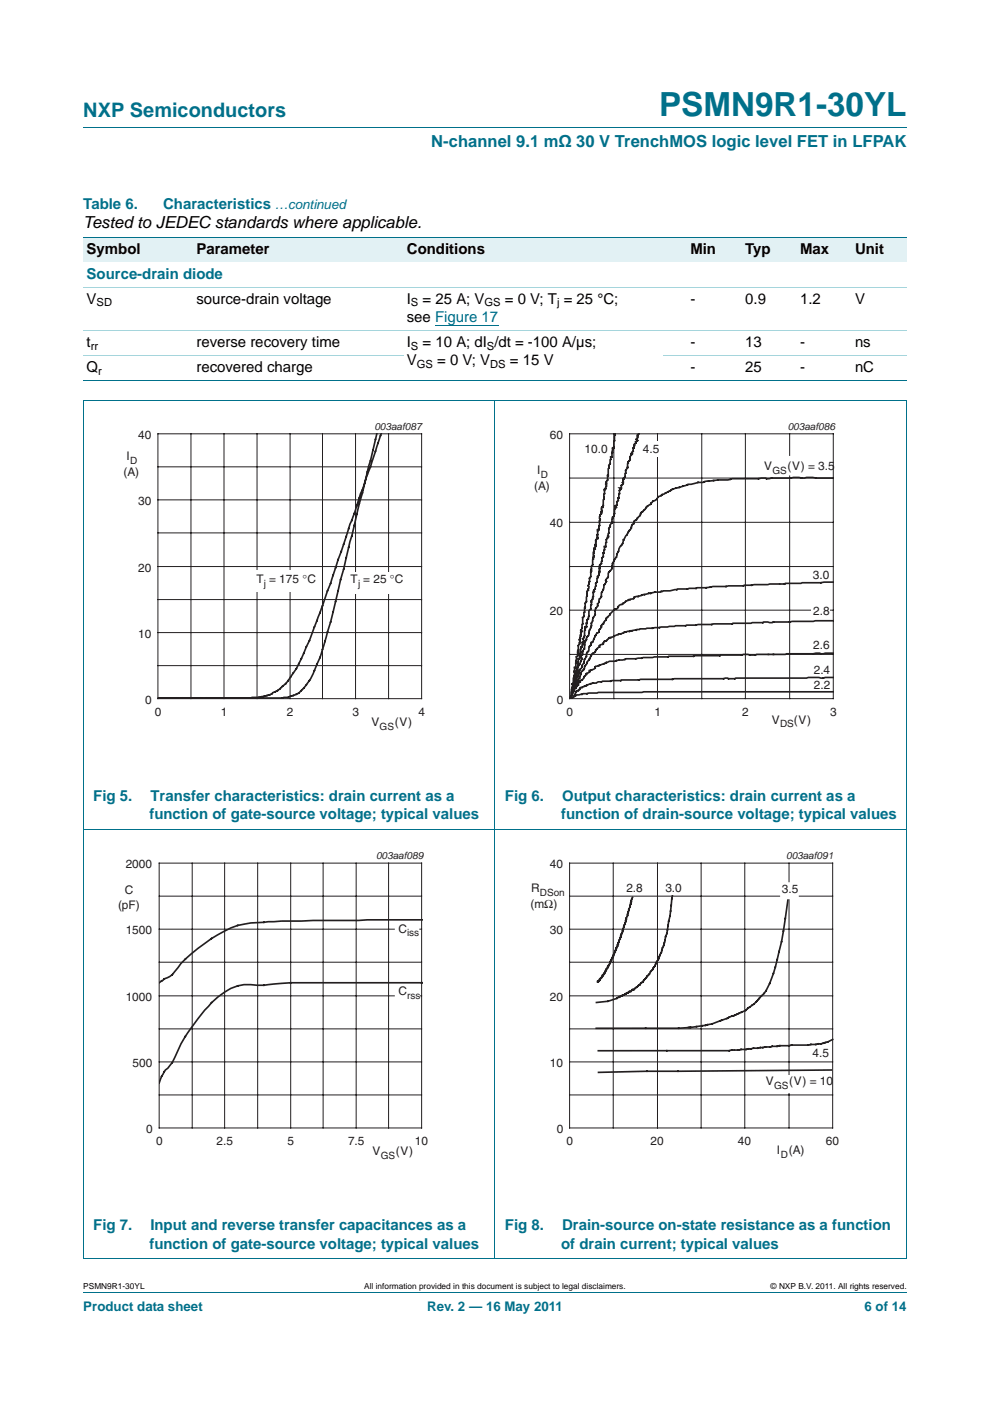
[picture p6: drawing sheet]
<svg xmlns="http://www.w3.org/2000/svg" width="210mm" height="297mm" viewBox="0 0 210 297" stroke-linecap="round" stroke-linejoin="round" font-family="sans-serif">
<path d="M17.7 27h174.6M17.7 273.9h174.6" fill="none" stroke="#00708a" stroke-width=".21"/>
<path d="M92.3 69h13.4" fill="none" stroke="#00f" stroke-width=".21"/>
<g fill="#e2f1f4">
<path d="M17.7 50.3h23.3v5.3h-23.3z"/>
<path d="M41 50.3h44.6v5.3h-44.6z"/>
<path d="M85.6 50.3h55.1v5.3h-55.1z"/>
<path d="M140.7 50.3h16.7v5.3h-16.7z"/>
<path d="M157.4 50.3h11.6v5.3h-11.6z"/>
<path d="M169 50.3h11.7v5.3h-11.7z"/>
<path d="M180.7 50.3h11.6v5.3h-11.6z"/>
</g>
<path d="M17.7 50.3h174.6M17.6 84.8h174.7M17.7 80.6h174.6M17.7 84.9v181.9M105 84.8v182.1M192.3 84.9v181.9M17.6 175.9h174.7M17.6 266.9h174.7" fill="none" stroke="#00708a" stroke-width=".21"/>
<path d="M17.7 60.9h174.6M17.7 70h174.6M17.7 75.3h67.9M140.7 75.3h51.6" fill="none" stroke="#a5d5dc" stroke-width=".21"/>
<g fill="none" stroke="#231f20" stroke-width=".21">
<path d="M33.5 99h55.9M33.5 92h55.9v56.1h-55.9zM40.5 92v56.1M47.5 92v56.1M54.5 92v56.1M61.5 92v56.1M68.4 92v56.1M75.4 92v56.1M82.4 92v56.1M33.5 113h55.9M33.5 106h55.9M33.5 127.1h55.9"/>
<path d="M33.5 134.1h55.9M33.5 120.1h55.9M33.5 141.1h55.9"/>
</g>
<path d="M79.9 91.9l-7.9 32.2a129.6 129.6 0 0 1-3.6 13.6 28.4 28.4 0 0 1-3.2 7.1 5.9 5.9 0 0 1-3.8 2.9 11.9 11.9 0 0 1-4.2 .3h-23.6h4l.3 .1 .8-.1h3.9l.3 .1 .9-.1h3.8a42.6 42.6 0 0 0 8.5-.4 9.6 9.6 0 0 0 5-3.3 23.8 23.8 0 0 0 3.9-7.1l.6-1.4 4.5-12.1 4.1-12.6 .9-2.2 1.4-4.2 2.1-5.7 2.3-7.1" fill="none" stroke="#231f20" stroke-width=".35"/>
<g fill="#fff">
<path d="M74 121.4h11.6v4.5h-11.6z"/>
<path d="M54 121h13.1v4.5h-13.1z"/>
</g>
<path d="M20.4 89.1h81.9v66.3h-81.9z" fill="none" stroke="#fff" stroke-width=".21"/>
<path d="M120.8 92h55.9v56.1h-55.9zM130.2 92v56.1M139.5 92v56.1M148.8 92v56.1M158.1 92v56.1M167.5 92v56.1M120.8 101.4h55.9M120.8 110.7h55.9M120.8 138.7h55.9M120.8 120.1h55.9M120.8 129.4h55.9" fill="none" stroke="#231f20" stroke-width=".21"/>
<g fill="none" stroke="#231f20" stroke-width=".35">
<path d="M130.5 91.9l-.2 1.5-.1 .2v1.2l-.3 .2h.3l-.3 .4v.5h-.1v1h-.3l-.1 .8a.98 .98 0 0 1-.3 1l-.2 2.4a.98 .98 0 0 1-.3 1.1l-.1 .3 .1 .6-.4 .6 .3-.1-.3 .4-.1 1.6M135 93.2h.1M135 93.2l.2 .2-.1 .2a1.63 1.63 0 0 0-.7 1.4h-.1v.7l-.4 .5 .1 .1-.4 .6v.5a2.89 2.89 0 0 0-.5 1.8v-.1l-.4 .7-.1 .8a.71 .71 0 0 1-.4 .9l.1 .1-.2 1.1a.59 .59 0 0 0-.3 .8h-.4l.3 .2-.3 .3-.1 1.6h-.2v.5l-.2 .3v.6l-.4 .3 .2 .3h-.2l-.2 .4v.9l-.1 .5-.3 .3-.1 1.2v-.2l-.1 .2a3.8 3.8 0 0 0-.6 2.1l-.2 .6v.3h.1l-.4 .5-.1 1.5h-.3l-.2 2.1-.3 .3v.6l-.3 .7a.66 .66 0 0 0-.1 .9l-.3 .7 .2 .1-.2 .7-.4 .6v.8l-.2 .3-.2 1.2-.4 .5 .2 .1-.2 .2v.8l-.4 1.1M135.5 91.9l-.3 .3 .2 .2-.4 .8M125.8 118.1l-.1 1.6-.3 .4-.1 .8 .1 .1-.1 1.2a.98 .98 0 0 0-.3 1.1l-.2 .8a1.04 1.04 0 0 1-.3 1.3v.7M126.6 114.2h.1M126.6 114.2l-.2 .4-.2 1.8-.2-.1v.6l-.2 .2 .2 1-.2 .2M127.6 108.5v.4l-.4 .6 .1 .8-.1 .2-.2 1.6-.2 .2h.2l-.2 .3v.8h-.2l.2 .6-.2 .2M127.7 107.6h.1M127.7 107.6l-.1 .1 .1 .5-.1 .4M128.1 105.5l-.1 1.7-.3 .4M176.9 101.4l-8.6-.2-.5 .2-8 .1a22.6 22.6 0 0 0-5.9 .3l-4.1 .2a2.34 2.34 0 0 1-1.8 .3l-1.4 .4a15 15 0 0 0-6.4 2.4l-.6 .2-.3 .5-.8 .4-.5 .7-.7 .4-1.3 1.3-.2 .7-.8 .9a.71 .71 0 0 0-.6 .8l-.2 .1-.4 1.1-1.5 2.2h-.1l-.1 .8-.8 1.2v.4l-.4 .7-.2 .6a4.7 4.7 0 0 0-1 2.7l-.4 .4a.98 .98 0 0 0-.3 1l-.5 .8 .1 .3-.1 .3a.94 .94 0 0 0-.4 1l-.1 .4a1.46 1.46 0 0 0-.4 1.5l-.4 .5-.4 1.4a1.86 1.86 0 0 0-.6 1.9l-.8 1.8v.6l-.4 .9-.1 .9a6 6 0 0 0-.9 3.1l-.4 .5v.6l-.4 .4v.3l.3 .3-1 2a3.1 3.1 0 0 1-.6 2.5v.8l-.6 1.4"/>
<path d="M124.5 125.9l-.1 1.6-.3 .4-.2 2.8-.3 .3v1.3l-.1 .2a.98 .98 0 0 1-.3 1.1l.3 .3-.3 .2-.1 .6 .1 .2-.3 .7 .2 .4-.4 .9v.9l-.2 .2 .2 .5-.2 .5-.2 .3-.2 2.2h-.2v.7l-.2 .1 .2 .1v.7a2.34 2.34 0 0 0-.3 1.7l-.3 .3M125.4 127.5l-.1 1.6-.1 .1a1.65 1.65 0 0 0-.3 1.5l-.1 .5-.3 .3-.1 1.3-.3 .1h.3a2.11 2.11 0 0 0-.4 1.9l-.4 .6 .3 .6-.4 .2 .1 .2-.1 .8h-.3l-.1 .5 .1 .4-.1 .3 .1 .1-.3 .6v.6h-.2l-.2 1.8-.2 .2-.2 2.1-.4 .1 .2 .7-.3 .4v.8l-.3 .2M176.9 138.5l-16.2 .2a4.1 4.1 0 0 1-2.5 0l-.9 .2h-4.4l-.2 .1-10.9 .1-.1 .2h-2.9l-4.8 .4a3.2 3.2 0 0 0-1.9 .2l-2.8 .3-2.9 1.1-.3 .5-1.1 .4v.2l-.5 .3-.6 .8a.86 .86 0 0 1-.8 .8v.3l-.3 .1-.1 .5-.8 .9-.6 1.1M176.9 131.6l-12.9 .3-.2 .1-1.7-.1-.3 .1h-2.2l-.3 .1-11.3 .3-2.6 .3h-2.1l-1.7 .2-5.8 .4-.2 .2a22.2 22.2 0 0 0-5.4 1.3l-.3 .2a1.39 1.39 0 0 0-1.3 .8l-.4 .2-.4 .6-.6 .3v.3l-.8 .6-.2 .4a2.46 2.46 0 0 0-1.3 1.7l-.9 1.4-.1 .6-.6 .5-.4 1.4-.4 .5v.3l-.5 .5-.1 .7M176.9 123.4l-10.1 .3a3.1 3.1 0 0 1-2 .1l-4.9 .2-2.1 .1-.1 .1-6.5 .1-1.4 .3-6 .3-1.7 .4h-1.5l-.6 .2h-1.1l-1.3 .3-3 .8-.3 .4a3.7 3.7 0 0 0-2.4 1.2l-.5 .1-.4 .7a3.3 3.3 0 0 0-1.9 1.6l-.5 .5-.6 1.2-.3 .1-.7 1.6a3.6 3.6 0 0 0-1.3 2.1 .51 .51 0 0 0-.4 .7l-.3 .2-.1 .8-.5 .8a1.22 1.22 0 0 1-.4 1.2 1.54 1.54 0 0 1-.5 1.3v.3l-.6 .9v.4l-.4 .7-.4 1.3v.5l-.2 .6M120.8 148.1h.4M120.8 148.1h.1M121.3 147.2l-.4 .9M121.3 147.2l-.1 .9M121.3 147.2l-.4 .8v.1h.3M121.3 146.4l-.1 .9-.3 .8h-.1M121.3 145.1h.1"/>
<path d="M121.3 145.1l.3 .3-.3 .6M121.3 146l-.1 .1v1.2l-.3 .8h-.1h.1M121.3 146v.4M121.9 145.8l-.6 1.4M121.9 145.8l-.3 .3-.3 1.1M176.9 146.7h-40.4l-.4 .1h-2.5a72.1 72.1 0 0 0-9.9 .3l-.5 .1a2.98 2.98 0 0 0-2 .9M176.9 143.6h-1.9l-.4 .2-.9-.2h-2.2l-.4 .2h-14.7a3.3 3.3 0 0 1-2.1 0l-.8 .1-17.6 .1-.4 .2h-3.6l-.2 .1a25.6 25.6 0 0 0-6.8 .8l-1.7 .7-.3 .3a3.7 3.7 0 0 0-1.4 1.8l-.3 .2"/>
</g>
<path d="M161.4 96.3v.4h14.9v4.1h-14.9z" fill-rule="evenodd" fill="#fff"/>
<g fill="#fff">
<path d="M172.1 127h3.9v4h-3.9z"/>
<path d="M135.8 93.6h4v3.3h-4z"/>
<path d="M121.5 92.2h5.4v4h-5.4z"/>
</g>
<path d="M107.7 89.1h81.9v66.3h-81.9z" fill="none" stroke="#fff" stroke-width=".21"/>
<g fill="none" stroke="#231f20" stroke-width=".21">
<path d="M33.8 190h55.6M33.8 183h55.6v56.1h-55.6zM33.8 197h55.6M40.8 183v56.1M47.6 183v56.1M54.7 183v56.1M61.7 183v56.1M68.5 183v56.1M75.5 183v56.1M82.4 183v56.1M33.8 218.1h55.6M33.8 204h55.6"/>
<path d="M33.8 211.1h55.6M33.8 232.1h55.6M33.8 225.1h55.6"/>
</g>
<path d="M89.6 195l-23.2 .2-6.7 .1-3.7 .2a17.2 17.2 0 0 0-11.1 3.5 27.6 27.6 0 0 0-8.4 7.6l-1.7 1-1 .8M89.6 208.4h-27.9l-3.6 .2a14.3 14.3 0 0 1-4.9 .2 9.2 9.2 0 0 0-7 2.6 40.4 40.4 0 0 0-9.7 13.9l-1.7 2-.5 .9-.5 1.4" fill="none" stroke="#231f20" stroke-width=".35"/>
<g fill="#fff">
<path d="M83.7 195.4h5.2v4.5h-5.2z" fill-rule="evenodd"/>
<path d="M83.7 209.1h5.4v4.5h-5.4z" fill-rule="evenodd"/>
</g>
<path d="M20.4 180.1h81.9v66.3h-81.9z" fill="none" stroke="#fff" stroke-width=".21"/>
<g fill="none" stroke="#231f20" stroke-width=".21">
<path d="M120.8 190h55.8M120.8 183h55.8v56.1h-55.8zM120.8 197h55.8M130.1 183v56.1M139.5 183v56.1M148.7 183v56.1M158 183v56.1M167.4 183v56.1M120.8 218.1h55.8M120.8 204h55.8M120.8 211.1h55.8M120.8 232.1h55.8"/>
<path d="M120.8 225.1h55.8"/>
</g>
<path d="M134.2 190.3l-1.6 5.6-.3 .4-.6 2.4-1.2 3.2-1.1 2.1v.3l-.8 1.2-.4 .9-1.4 1.8M142.8 189.1l-.4 2.9a39.4 39.4 0 0 1-1.9 9l-.3 1a20.5 20.5 0 0 1-4.4 6.8l-2 1.4h-.3l-2.6 1.5-1.9 .6-2.5 .2M167.2 190.4a78.7 78.7 0 0 1-3.9 18.1 8 8 0 0 1-2.4 3.4l-1 1-.9 .6a5.4 5.4 0 0 1-2.6 1.5l-1.2 .4M146 217.8h.4M146.4 217.8l-2.4 .2h-17.5M154.4 215.9a26.7 26.7 0 0 1-8 1.9M155.3 215.4l-1.1 .5M176.3 226.9l-39.1 .2-10.3 .3M176.6 220.4a8.6 8.6 0 0 1-4.6 1l-.5 .2-6.1 .1-6.6 .7a114.9 114.9 0 0 1-13.8 .4h-18.1" fill="none" stroke="#231f20" stroke-width=".35"/>
<g fill="#fff">
<path d="M131.7 184.7h4v4h-4z"/>
<path d="M140.4 185.8h3.9v3.9h-3.9z"/>
<path d="M161.7 227.8h14.3v3.8h-14.3z"/>
</g>
<path d="M165.5 186.7v.4h3.9v3.6h-3.9z" fill-rule="evenodd" fill="#fff"/>
<path d="M107.7 180.1h81.9v66.3h-81.9z" fill="none" stroke="#fff" stroke-width=".21"/>
<text font-size="7" fill="#00708a" x="139.8" y="24.6">PSMN9R1-30YL</text>
<text font-size="4.2" fill="#00708a" x="17.7" y="24.9">NXP Semiconductors</text>
<text font-size="3.5" fill="#00708a" x="91.5" y="31.1">N-channel 9.1 mΩ 30 V TrenchMOS logic level FET in LFPAK</text>
<text font-size="3.5" x="17.7" y="48.4">Tested to JEDEC standards where applicable.</text>
<g font-size="3.2" fill="#00708a">
<text x="17.7" y="44.3">Table 6.</text>
<text x="34.6" y="44.3">Characteristics</text>
<text x="18.4" y="59.1">Source-drain diode</text>
<text x="19.8" y="169.9">Fig 5.</text>
<text x="31.7" y="173.7">function of gate-source voltage; typical values</text>
<text x="31.9" y="169.9">Transfer characteristics: drain current as a</text>
<text x="107.1" y="169.9">Fig 6.</text>
<text x="119" y="173.7">function of drain-source voltage; typical values</text>
<text x="119.2" y="169.9">Output characteristics: drain current as a</text>
<text x="19.8" y="260.9">Fig 7.</text>
<text x="31.9" y="260.9">Input and reverse transfer capacitances as a</text>
<text x="107.1" y="260.9">Fig 8.</text>
<text x="119.2" y="260.9">Drain-source on-state resistance as a function</text>
<text x="31.7" y="264.8">function of gate-source voltage; typical values</text>
<text x="119" y="264.8">of drain current; typical values</text>
</g>
<g font-size="3.2">
<text x="18.4" y="53.8">Symbol</text>
<text x="41.7" y="53.8">Parameter</text>
<text x="86.3" y="53.8">Conditions</text>
<text x="146.4" y="53.8">Min</text>
<text x="158.1" y="53.8">Typ</text>
<text x="169.7" y="53.8">Max</text>
<text x="181.4" y="53.8">Unit</text>
<text x="18.4" y="64.4">V</text>
<text x="41.7" y="64.4">source-drain voltage</text>
<text x="86.3" y="64.4">I</text>
<text x="89.6" y="64.4">= 25 A; V</text>
<text x="107.1" y="64.4">= 0 V; T = 25 °C;</text>
<text x="146.4" y="64.4">-</text>
<text x="158.1" y="64.4">0.9</text>
<text x="169.7" y="64.4">1.2</text>
<text x="181.4" y="64.4">V</text>
<text x="86.3" y="68.3">see Figure 17</text>
<text x="18.4" y="73.6">t</text>
<text x="41.7" y="73.6">reverse recovery time</text>
<text x="86.3" y="77.4">V</text>
<text x="86.3" y="73.6">I</text>
<text x="89.6" y="73.6">= 10 A; dI /dt = -100 A/µs;</text>
<text x="92.7" y="77.4">= 0 V; V</text>
<text x="108.2" y="77.4">= 15 V</text>
<text x="146.4" y="73.6">-</text>
<text x="158.1" y="73.6">13</text>
<text x="169.7" y="73.6">-</text>
<text x="181.4" y="73.6">ns</text>
<text x="18.4" y="78.8">Q</text>
<text x="41.7" y="78.8">recovered charge</text>
<text x="146.4" y="78.8">-</text>
<text x="158.1" y="78.8">25</text>
<text x="169.7" y="78.8">-</text>
<text x="181.3" y="78.8">nC</text>
</g>
<g font-size="2.8" fill="#00708a">
<text x="58.3" y="44.3">…continued</text>
<text x="17.7" y="277.9">Product data sheet</text>
<text x="90.6" y="277.9">Rev. 2 — 16 May 2011</text>
<text x="183.4" y="277.9">6 of 14</text>
</g>
<g font-size="2.5" fill="#231f20">
<text x="29.3" y="93.1">40</text>
<text x="116.6" y="93.1">60</text>
<text x="26.2" y="101">(A)</text>
<text x="26.8" y="97.6">I</text>
<text x="113.9" y="100.5">I</text>
<text x="124" y="96">10.0</text>
<text x="136.4" y="96.1">4.5</text>
<text x="162.1" y="99.6">V</text>
<text x="167" y="99.6">(V) = 3.5</text>
<text x="29.3" y="107.1">30</text>
<text x="113.3" y="104">(A)</text>
<text x="116.6" y="111.8">40</text>
<text x="29.3" y="121.2">20</text>
<text x="54.4" y="123.6">T = 175 °C</text>
<text x="74.4" y="123.6">T</text>
<text x="77" y="123.6">= 25</text>
<text x="82.7" y="123.7">°C</text>
<text x="172.4" y="122.7">3.0</text>
<text x="116.6" y="130.4">20</text>
<text x="172.5" y="130.4">2.8</text>
<text x="29.3" y="135.2">10</text>
<text x="172.5" y="137.6">2.6</text>
<text x="172.6" y="142.9">2.4</text>
<text x="30.8" y="149.2">0</text>
<text x="118.1" y="149.2">0</text>
<text x="172.6" y="146.1">2.2</text>
<text x="32.8" y="151.7">0</text>
<text x="46.8" y="151.7">1</text>
<text x="60.9" y="151.7">2</text>
<text x="74.7" y="151.7">3</text>
<text x="78.8" y="154">V</text>
<text x="83.7" y="154">(V)</text>
<text x="88.8" y="151.7">4</text>
<text x="120.1" y="151.7">0</text>
<text x="138.8" y="151.7">1</text>
<text x="157.4" y="151.7">2</text>
<text x="163.7" y="153.4">V</text>
<text x="168.4" y="153.4">(V)</text>
<text x="176.1" y="151.7">3</text>
<text x="26.7" y="184.1">2000</text>
<text x="116.6" y="184.1">40</text>
<text x="26.5" y="189.5">C</text>
<text x="112.7" y="189.1">R</text>
<text x="132.9" y="189.2">2.8</text>
<text x="141.1" y="189.2">3.0</text>
<text x="165.9" y="189.4">3.5</text>
<text x="25" y="192.7">(pF)</text>
<text x="84.5" y="197.7">C</text>
<text x="112.5" y="192.5">(mΩ)</text>
<text x="26.7" y="198.1">1500</text>
<text x="116.6" y="198.1">30</text>
<text x="26.7" y="212.2">1000</text>
<text x="84.5" y="211">C</text>
<text x="116.6" y="212.2">20</text>
<text x="28.1" y="226.2">500</text>
<text x="116.6" y="226.2">10</text>
<text x="172.3" y="224.2">4.5</text>
<text x="162.5" y="230.1">V</text>
<text x="167.4" y="230.1">(V) = 10</text>
<text x="31" y="240.2">0</text>
<text x="33.1" y="242.7">0</text>
<text x="45.9" y="242.7">2.5</text>
<text x="61" y="242.7">5</text>
<text x="73.8" y="242.7">7.5</text>
<text x="79" y="245">V</text>
<text x="84" y="245">(V)</text>
<text x="88" y="242.7">10</text>
<text x="118.1" y="240.2">0</text>
<text x="120.1" y="242.7">0</text>
<text x="138" y="242.7">20</text>
<text x="156.5" y="242.7">40</text>
<text x="164.8" y="244.6">I</text>
<text x="167.3" y="244.6">(A)</text>
<text x="175.2" y="242.7">60</text>
</g>
<g font-size="2.4">
<text x="20.5" y="64.9">SD</text>
<text x="87.2" y="64.9">S</text>
<text x="102.8" y="64.9">GS</text>
<text x="118.2" y="64.9">j</text>
<text x="19.3" y="74.1">rr</text>
<text x="87.2" y="74.1">S</text>
<text x="88.4" y="78">GS</text>
<text x="103.3" y="74.1">S</text>
<text x="104" y="78">DS</text>
<text x="20.8" y="79.4">r</text>
</g>
<g font-size="2.1" fill="#231f20">
<text x="79.4" y="91.2">003aaf087</text>
<text x="167.1" y="91.2">003aaf086</text>
<text x="27.6" y="98.4">D</text>
<text x="114.7" y="101.3">D</text>
<text x="163.8" y="100.4">GS</text>
<text x="56" y="124.4">j</text>
<text x="75.9" y="124.4">j</text>
<text x="80.5" y="154.7">GS</text>
<text x="165.5" y="154.2">DS</text>
<text x="79.8" y="182.2">003aaf089</text>
<text x="166.7" y="182.2">003aaf091</text>
<text x="114.5" y="189.9">DSon</text>
<text x="86.3" y="198.5">iss</text>
<text x="86.3" y="211.8">rss</text>
<text x="164.2" y="230.9">GS</text>
<text x="80.7" y="245.8">GS</text>
<text x="165.6" y="245.4">D</text>
</g>
<g font-size="1.8">
<text x="17.7" y="273.3">PSMN9R1-30YL</text>
<text x="77.2" y="273.3">All information provided in this document is subject to legal disclaimers.</text>
<text x="163.5" y="273.3">© NXP B.V. 2011. All rights reserved.</text>
</g>
</svg>
